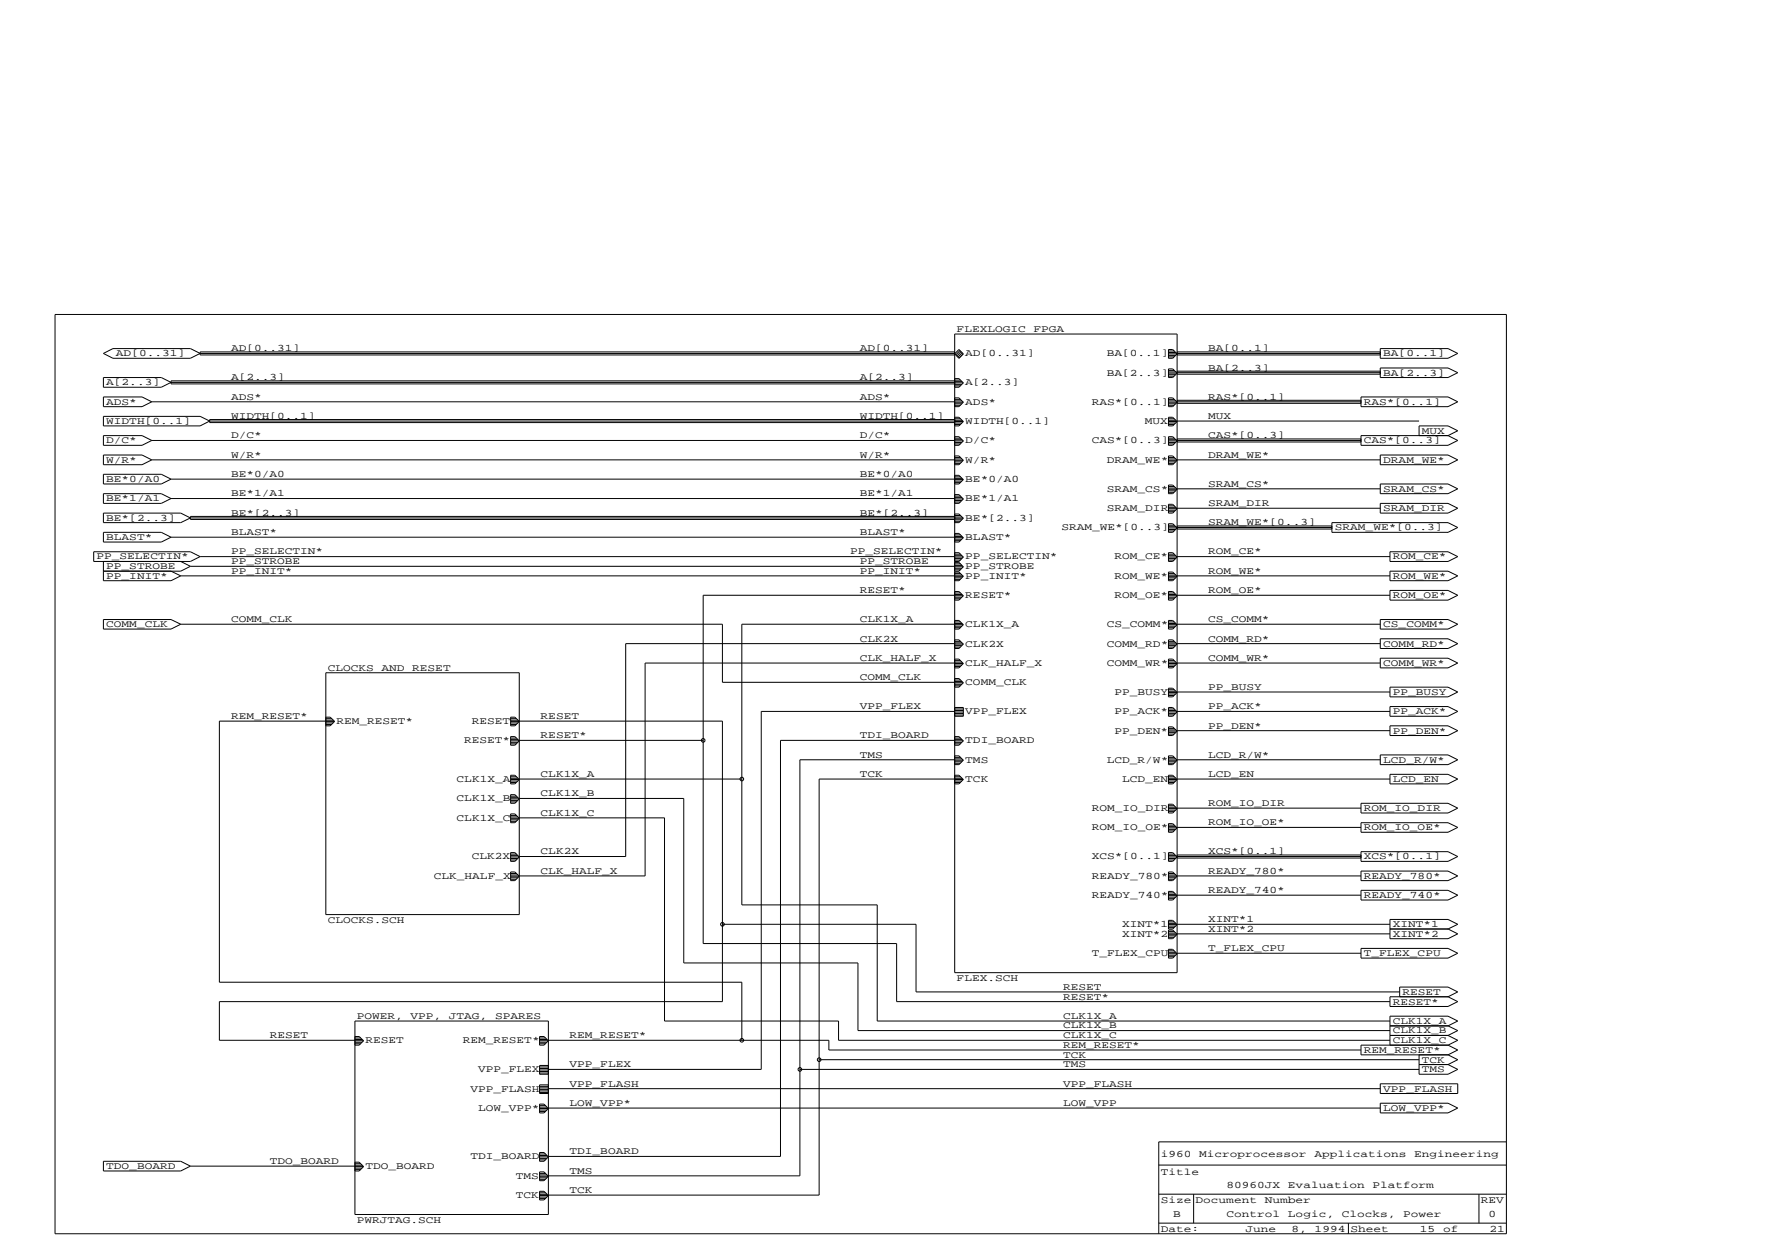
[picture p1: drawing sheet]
<svg xmlns="http://www.w3.org/2000/svg" width="297mm" height="210mm" viewBox="0 0 297 210" stroke-linecap="round" stroke-linejoin="round" font-family="sans-serif">
<g fill="none" stroke="#000" stroke-width=".17">
<path d="M9.2 52.7h243.2v154h-243.2zM17.3 59.2l1.6-.8h13l1.6 .8-1.6 .8h-13zM33.5 59.2h126.4M159.9 56h37.3v106.9h-37.3zM159.9 59h-126.4v.5h126.4M160.7 58.5l.7 .8-.7 .7-.8-.7zM160.8 58.7l-.7 .8M161 58.9l-.7 .7M161.2 59.1l-.7 .7M161.4 59.3l-.7 .7M195.8 58.5h.7l.7 .8-.7 .7h-.7zM195.8 58.8h.9"/>
<path d="M195.8 59.1h1.2M195.8 59.3h1.4M195.8 59.5h1.2M195.8 59.8h.9M197.2 59.2h34M197.2 59h34M197.2 59.5h34M231.2 58.4h11.4l1.6 .8-1.6 .8h-11.4zM17.3 63.2h9.7l1.7 .9-1.7 .8h-9.7zM17.3 66.5h6.5l1.6 .8-1.6 .8h-6.5zM17.3 69.7h16.2l1.6 .8-1.6 .8h-16.2zM17.3 73h6.5l1.6 .8-1.6 .8h-6.5z"/>
<path d="M17.3 76.2h6.5l1.6 .8-1.6 .9h-6.5zM17.3 79.5h9.7l1.7 .8-1.7 .8h-9.7zM25.4 73.8h134.5M25.4 67.3h134.5M25.4 77h134.5M28.7 64.1h131.2M35.1 70.5h124.8M159.9 63.4h.8l.7 .7M159.9 63.7h1M159.9 63.9h1.3M159.9 64.1h1.5M159.9 64.4h1.2"/>
<path d="M159.9 64.6h1M159.9 66.6h.8l.7 .8M159.9 66.9h1M159.9 67.2h1.3M159.9 67.4h1.5M159.9 67.6h1.2M159.9 67.9h1M159.9 69.9h.8l.7 .7M159.9 70.2h1M159.9 70.4h1.3M159.9 70.6h1.5M159.9 70.9h1.2"/>
<path d="M159.9 71.1h1M159.9 73.2h.8l.7 .7M159.9 73.4h1M159.9 73.7h1.3M159.9 73.9h1.5M159.9 74.1h1.2M159.9 74.4h1M159.9 76.4h.8l.7 .7M159.9 76.6h1M159.9 76.9h1.3M159.9 77.1h1.5M159.9 77.4h1.2"/>
<path d="M159.9 77.6h1M159.9 79.6h.8l.7 .7M159.9 79.9h1M159.9 63.8h-131.2v.5h131.2M159.9 70.3h-124.8v.5h124.8M161.4 67.4l-.7 .7h-.8M161.4 64.1l-.7 .8h-.8M161.4 70.6l-.7 .7h-.8M161.4 73.9l-.7 .7h-.8M161.4 77.1l-.7 .8h-.8M195.8 61.8h.7l.7 .7-.7 .7h-.7zM195.8 66.6h.7l.7 .8-.7 .7h-.7z"/>
<path d="M195.8 66.9h.9M195.8 67.2h1.2M195.8 67.4h1.4M195.8 67.6h1.2M195.8 67.9h.9M195.8 69.9h.7l.7 .7-.7 .7h-.7zM195.8 70.2h.9M195.8 70.4h1.2M195.8 70.6h1.4M195.8 70.9h1.2M195.8 71.1h.9M195.8 73.2h.7l.7 .7-.7 .7h-.7z"/>
<path d="M195.8 73.4h.9M195.8 73.7h1.2M195.8 73.9h1.4M195.8 74.1h1.2M195.8 74.4h.9M195.8 76.4h.7l.7 .7-.7 .8h-.7zM195.8 76.6h.9M195.8 76.9h1.2M195.8 77.1h1.4M195.8 77.4h1.2M195.8 77.6h.9M195.8 62.1h.9"/>
<path d="M195.8 62.3h1.2M195.8 62.5h1.4M195.8 62.8h1.2M195.8 63h.9M197.2 70.5h40.5M197.2 73.8h30.8M197.2 73.5h30.8M197.2 74h30.8M197.2 67.3h30.8M197.2 67.1h30.8M197.2 67.6h30.8M197.2 62.4h34"/>
<path d="M197.2 62.2h34M197.2 62.7h34M197.2 77h34M228 66.5h14.6l1.6 .8-1.6 .8h-14.6zM228 73h14.6l1.6 .8-1.6 .8h-14.6zM231.2 61.6h11.4l1.6 .8-1.6 .8h-11.4zM231.2 76.2h11.4l1.6 .8-1.6 .9h-11.4zM237.7 73v-1.7h4.9l1.6 .9-1.6 .8M15.7 92.4h16.2l1.6 .8-1.6 .9h-16.2zM17.3 82.7h9.7l1.7 .8-1.7 .8h-9.7zM17.3 86h13l1.6 .8-1.6 .8h-13zM17.3 89.2h9.7l1.7 .8-1.7 .8h-9.7z"/>
<path d="M17.3 94.1v3.2h11.4l1.6-.8M28.7 95.7l1.6 .8M28.7 80.3h131.2M28.7 83.5h131.2M28.7 90h131.2M30.3 94.1l1.6 .8M30.3 96.5h129.6M31.9 94.9l-1.6 .8h-13M31.9 86.8h128M31.9 94.9h128M33.5 93.2h126.4M159.9 80.1h1.3"/>
<path d="M159.9 80.3h1.5M159.9 80.6h1.2M159.9 80.8h1M159.9 82.9h.8l.7 .7M159.9 83.1h1M159.9 83.4h1.3M159.9 83.6h1.5M159.9 83.8h1.2M159.9 84.1h1M159.9 86.1h.8l.7 .7M159.9 86.4h1M159.9 86.6h1.3"/>
<path d="M159.9 86.8h1.5M159.9 87.1h1.2M159.9 87.3h1M159.9 89.4h.8l.7 .7M159.9 89.6h1M159.9 89.9h1.3M159.9 90.1h1.5M159.9 90.3h1.2M159.9 90.6h1M159.9 94.2h.8l.7 .7M159.9 94.5h1M159.9 94.7h1.3"/>
<path d="M159.9 94.9h1.5M159.9 95.2h1.2M159.9 95.5h1M159.9 99.1h.8l.7 .7M159.9 99.3h1M159.9 99.6h1.3M159.9 99.8h1.5M159.9 92.6h.8l.7 .7M159.9 92.8h1M159.9 93.1h1.3M159.9 93.3h1.5M159.9 93.6h1.2"/>
<path d="M159.9 93.8h1M159.9 95.8h.8l.7 .7M159.9 96.1h1M159.9 96.3h1.3M159.9 96.5h1.5M159.9 96.8h1.2M159.9 97.1h1M159.9 86.5h-128v.5h128M159.9 99.7h-42.1v58.4h32.4v9.7h82.7M161.4 80.3l-.7 .8h-.8M161.4 83.6l-.7 .7h-.8M161.4 86.8l-.7 .8h-.8"/>
<path d="M161.4 90.1l-.7 .7h-.8M161.4 94.9l-.7 .8h-.8M161.4 99.8l-.7 .7h-.8M161.4 93.3l-.7 .8h-.8M161.4 96.5l-.7 .8h-.8M195.8 99.1h.7l.7 .7-.7 .7h-.7zM195.8 99.3h.9M195.8 99.6h1.2M195.8 99.8h1.4M195.8 81.3h.7l.7 .7-.7 .7h-.7zM195.8 84.5h.7l.7 .7-.7 .8h-.7zM195.8 87.7h.7l.7 .7-.7 .8h-.7z"/>
<path d="M195.8 92.6h.7l.7 .7-.7 .8h-.7zM195.8 95.8h.7l.7 .7-.7 .8h-.7zM195.8 81.5h.9M195.8 81.8h1.2M195.8 82h1.4M195.8 82.2h1.2M195.8 82.5h.9M195.8 84.7h.9M195.8 85h1.2M195.8 85.2h1.4M195.8 85.5h1.2M195.8 85.7h.9"/>
<path d="M195.8 88h.9M195.8 88.2h1.2M195.8 88.4h1.4M195.8 88.7h1.2M195.8 89h.9M195.8 92.8h.9M195.8 93.1h1.2M195.8 93.3h1.4M195.8 93.6h1.2M195.8 93.8h.9M195.8 96.1h.9M195.8 96.3h1.2"/>
<path d="M195.8 96.5h1.4M195.8 96.8h1.2M195.8 97.1h.9M197.2 88.4h25.9M197.2 88.1h25.9M197.2 88.6h25.9M197.2 93.2h35.7M197.2 96.5h35.7M197.2 99.7h35.7M197.2 85.1h34M197.2 81.9h34M223.1 87.6h19.5l1.6 .8-1.6 .8h-19.5z"/>
<path d="M231.2 81.1h11.4l1.6 .8-1.6 .8h-11.4zM231.2 84.3h11.4l1.6 .8-1.6 .9h-11.4zM232.9 95.7h9.7l1.6 .8-1.6 .8h-9.7zM232.9 98.9h9.7l1.6 .8-1.6 .8h-9.7zM232.9 92.4h9.7l1.6 .8-1.6 .9h-9.7zM17.3 103.8h11.4l1.6 .8-1.6 .8h-11.4zM30.3 104.6h90.7v9.7h38.9M54.6 112.7h32.4v40.5h-32.4zM159.9 100.1h1.2M159.9 100.3h1M159.9 103.9h.8l.7 .7M159.9 104.2h1"/>
<path d="M159.9 104.4h1.3M159.9 104.6h1.5M159.9 104.9h1.2M159.9 105.2h1M159.9 107.2h.8l.7 .7M159.9 107.4h1M159.9 107.7h1.3M159.9 107.9h1.5M159.9 108.2h1.2M159.9 108.4h1M159.9 110.4h.8l.7 .8M159.9 110.7h1"/>
<path d="M159.9 110.9h1.3M159.9 111.2h1.5M159.9 111.4h1.2M159.9 111.7h1M159.9 113.7h.8l.7 .7M159.9 113.9h1M159.9 114.2h1.3M159.9 114.4h1.5M159.9 114.6h1.2M159.9 114.9h1M159.9 118.5h1.5v1.5h-1.5M159.9 118.8h1.5"/>
<path d="M159.9 119h1.5M159.9 119.3h1.5M159.9 119.5h1.5M159.9 119.8h1.5M159.9 104.6h-35.6v47h22.7v19.4h85.9M159.9 107.8h-55.1v35.7h-17.8M159.9 119.2h-32.4v59.9h-35.6M159.9 111.1h-51.8v35.6h-21.1M161.4 104.6l-.7 .8h-.8M161.4 107.9l-.7 .7h-.8M161.4 111.2l-.7 .7h-.8M161.4 114.4l-.7 .7h-.8"/>
<path d="M195.8 100.1h1.2M195.8 100.3h.9M195.8 103.9h.7l.7 .7-.7 .8h-.7zM195.8 104.2h.9M195.8 104.4h1.2M195.8 104.6h1.4M195.8 104.9h1.2M195.8 105.2h.9M195.8 107.2h.7l.7 .7-.7 .7h-.7zM195.8 107.4h.9M195.8 107.7h1.2M195.8 107.9h1.4"/>
<path d="M195.8 108.2h1.2M195.8 108.4h.9M195.8 110.4h.7l.7 .8-.7 .7h-.7zM195.8 110.7h.9M195.8 110.9h1.2M195.8 111.2h1.4M195.8 111.4h1.2M195.8 111.7h.9M195.8 118.5h.7l.7 .8-.7 .7h-.7zM195.8 118.8h.9M195.8 119h1.2M195.8 115.3h.7l.7 .7-.7 .7h-.7z"/>
<path d="M195.8 115.5h.9M195.8 115.8h1.2M195.8 116h1.4M195.8 116.3h1.2M195.8 116.5h.9M195.8 119.3h1.4M195.8 119.5h1.2M195.8 119.8h.9M197.2 104.6h34M197.2 119.2h35.7M197.2 111.1h34M197.2 107.8h34"/>
<path d="M197.2 115.9h35.7M231.2 103.8h11.4l1.6 .8-1.6 .8h-11.4zM231.2 107h11.4l1.6 .8-1.6 .8h-11.4zM231.2 110.3h11.4l1.6 .8-1.6 .8h-11.4zM232.9 115.1h9.7l1.6 .8-1.6 .8h-9.7zM232.9 118.4h9.7l1.6 .8-1.6 .8h-9.7zM54.6 120.1h.7l.8 .8M54.6 120.4h1M54.6 120.7h1.2M54.6 120.9h1.5M54.6 121.1h1.2M54.6 121.4h.9"/>
<path d="M54.6 120.8h-17.8v43.7h87.5v9.8M56.1 120.9l-.8 .7h-.7M85.5 123.4h.8l.7 .7-.7 .7h-.8zM85.5 123.6h1M85.5 123.9h1.3M85.5 124.1h1.5M85.5 124.4h1.2M85.5 124.6h1M85.5 129.9h.8l.7 .7-.7 .7h-.8zM85.5 130.1h1M85.5 130.4h1.3M85.5 130.6h1.5"/>
<path d="M85.5 130.8h1.2M85.5 131.1h1M85.5 120.1h.8l.7 .8-.7 .7h-.8zM85.5 120.4h1M85.5 120.7h1.3M85.5 120.9h1.5M85.5 121.1h1.2M85.5 121.4h1M85.5 133.1h.8l.7 .7-.7 .8h-.8zM85.5 136.3h.8l.7 .8-.7 .7h-.8zM85.5 133.4h1M85.5 133.6h1.3"/>
<path d="M85.5 133.8h1.5M85.5 134.1h1.2M85.5 134.3h1M85.5 136.6h1M85.5 136.9h1.3M85.5 137.1h1.5M85.5 137.3h1.2M85.5 137.6h1M87 137h24.3v34h29.2v3.3h92.4M87 120.8h34v47h-84.2v6.5h22.7M87 124h30.8M87 130.5h37.3"/>
<path d="M87 133.8h27.6v27.5h29.1v11.3h89.2M159.9 123.4h.8l.7 .7M159.9 123.6h1M159.9 123.9h1.3M159.9 124.1h1.5M159.9 124.4h1.2M159.9 124.6h1M159.9 126.6h.8l.7 .8M159.9 126.9h1M159.9 127.1h1.3M159.9 127.4h1.5M159.9 127.6h1.2"/>
<path d="M159.9 127.9h1M159.9 129.9h.8l.7 .7M159.9 130.1h1M159.9 130.4h1.3M159.9 130.6h1.5M159.9 130.8h1.2M159.9 131.1h1M159.9 124h-29.1v69.7h-38.9M159.9 130.5h-22.7v69.7h-45.3M159.9 127.3h-25.9v69.7h-42.1M161.4 124.1l-.7 .7h-.8M161.4 127.4l-.7 .7h-.8"/>
<path d="M161.4 130.6l-.7 .7h-.8M195.8 126.6h.7l.7 .8-.7 .7h-.7zM195.8 126.9h.9M195.8 127.1h1.2M195.8 127.4h1.4M195.8 127.6h1.2M195.8 127.9h.9M195.8 129.9h.7l.7 .7-.7 .7h-.7zM195.8 130.1h.9M195.8 130.4h1.2M195.8 130.6h1.4M195.8 130.8h1.2"/>
<path d="M195.8 131.1h.9M195.8 121.8h.7l.7 .7-.7 .7h-.7zM195.8 134.7h.7l.7 .8-.7 .7h-.7zM195.8 138h.7l.7 .7-.7 .7h-.7zM195.8 122h.9M195.8 122.3h1.2M195.8 122.5h1.4M195.8 122.7h1.2M195.8 123h.9M195.8 135h.9M195.8 135.2h1.2M195.8 135.5h1.4"/>
<path d="M195.8 135.7h1.2M195.8 136h.9M195.8 138.2h.9M195.8 138.5h1.2M195.8 138.7h1.4M195.8 138.9h1.2M195.8 139.2h.9M197.2 130.5h35.7M197.2 127.3h34M197.2 138.6h30.8M197.2 135.4h30.8M197.2 122.4h35.7"/>
<path d="M228 134.6h14.6l1.6 .8-1.6 .8h-14.6zM228 137.8h14.6l1.6 .8-1.6 .8h-14.6zM231.2 126.5h11.4l1.6 .8-1.6 .8h-11.4zM232.9 129.7h9.7l1.6 .8-1.6 .8h-9.7zM232.9 121.6h9.7l1.6 .8-1.6 .8h-9.7zM85.5 146.1h.8l.7 .7-.7 .7h-.8zM85.5 146.3h1M85.5 146.6h1.3M85.5 146.8h1.5M85.5 147h1.2M85.5 147.3h1M85.5 142.8h.8l.7 .8-.7 .7h-.8z"/>
<path d="M85.5 143.1h1M85.5 143.3h1.3M85.5 143.6h1.5M85.5 143.8h1.2M85.5 144.1h1M121 154.8h32.5v11.4h81M195.8 142.8h.7l.7 .8-.7 .7h-.7zM195.8 146.1h.7l.7 .7-.7 .7h-.7zM195.8 149.3h.7l.7 .7-.7 .8h-.7zM195.8 154.2h.7l.7 .7-.7 .7h-.7zM195.8 155.8h.7l.7 .7-.7 .8h-.7zM195.8 159h.7l.7 .8-.7 .7h-.7z"/>
<path d="M195.8 159.3h.9M195.8 159.5h1.2M195.8 159.8h1.4M195.8 154.4h.9M195.8 154.7h1.2M195.8 154.9h1.4M195.8 155.1h1.2M195.8 155.4h.9M195.8 149.6h.9M195.8 149.8h1.2M195.8 150h1.4M195.8 150.3h1.2"/>
<path d="M195.8 150.5h.9M195.8 146.3h.9M195.8 146.6h1.2M195.8 146.8h1.4M195.8 147h1.2M195.8 147.3h.9M195.8 143.1h.9M195.8 143.3h1.2M195.8 143.6h1.4M195.8 143.8h1.2M195.8 144.1h.9M195.8 156.1h.9"/>
<path d="M195.8 156.3h1.2M195.8 156.5h1.4M195.8 156.8h1.2M195.8 157h.9M197.2 143.5h30.8M197.2 143.2h30.8M197.2 143.7h30.8M197.2 146.7h30.8M197.2 154.8h35.7M197.2 159.7h30.8M197.2 156.4h35.7M197.2 150h30.8"/>
<path d="M228 142.7h14.6l1.6 .8-1.6 .8h-14.6zM228 145.9h14.6l1.6 .8-1.6 .8h-14.6zM228 149.1h14.6l1.6 .9-1.6 .8h-14.6zM228 158.9h14.6l1.6 .8-1.6 .8h-14.6zM232.9 155.6h9.7M232.9 154h9.7l1.6 .8-1.6 .8 1.6 .8-1.6 .9h-9.7zM59.5 171h32.4v32.5h-32.4zM59.5 173.6h.7l.7 .7M59.5 173.9h.9M59.5 174.1h1.2M59.5 174.3h1.4M59.5 174.6h1.2"/>
<path d="M59.5 174.9h.9M60.9 174.3l-.7 .8h-.7M90.4 173.6h.7l.8 .7-.8 .8h-.7zM90.4 173.9h1M90.4 174.1h1.2M90.4 174.3h1.5M90.4 174.6h1.2M90.4 174.9h1M90.4 178.7h1.5M90.4 179h1.5M90.4 179.2h1.5M90.4 179.5h1.5"/>
<path d="M90.4 179.8h1.5M91.9 178.5h-1.5v1.5h1.5M91.9 174.3h47v1.6h89.1M134 179.1h103.7M137.2 177.5h100.5M195.8 160h1.2M195.8 160.3h.9M232.9 167h9.7l1.6 .8-1.6 .8h-9.7zM232.9 171.9h9.7M232.9 173.5h9.7M234.5 167v-1.6h8.1l1.6 .8-1.6 .8M237.7 176.7v3.3h4.9l1.6-.9-1.6-.8"/>
<path d="M237.7 178.3h4.9M242.6 175.1h-14.6v1.6h14.6M242.6 171.9l1.6-.9-1.6-.8h-9.7v4.9M242.6 171.9l1.6 .7-1.6 .9M242.6 173.5l1.6 .8-1.6 .8M242.6 176.7l1.6 .8-1.6 .8M242.6 175.1l1.6 .8-1.6 .8M17.3 194.5h13l1.6 .9-1.6 .8h-13zM31.9 195.4h27.6M59.5 194.7h.7l.7 .7M59.5 194.9h.9M59.5 195.2h1.2"/>
<path d="M59.5 195.4h1.4M59.5 195.7h1.2M59.5 195.9h.9M60.9 195.4l-.7 .8h-.7M90.4 193.1h.7l.8 .7-.8 .7h-.7zM90.4 185h.7l.8 .7-.8 .7h-.7zM90.4 196.3h.7l.8 .8-.8 .7h-.7zM90.4 199.6h.7l.8 .7-.8 .7h-.7zM90.4 199.8h1M90.4 196.6h1M90.4 196.8h1.2M90.4 197.1h1.5"/>
<path d="M90.4 197.3h1.2M90.4 197.6h1M90.4 193.3h1M90.4 193.6h1.2M90.4 193.8h1.5M90.4 194.1h1.2M90.4 194.3h1M90.4 182h1.5M90.4 182.2h1.5M90.4 182.5h1.5M90.4 182.8h1.5M90.4 183h1.5"/>
<path d="M90.4 185.2h1M90.4 185.5h1.2M90.4 185.7h1.5M90.4 186h1.2M90.4 186.2h1M91.9 181.7h-1.5v1.5h1.5M91.9 185.6h139.3M91.9 182.4h139.3M194.1 195.2h58.2M231.2 181.6h13v1.6h-13zM231.2 184.8h11.4l1.6 .8-1.6 .8h-11.4zM252.3 191.3h-58.2v15.4"/>
<path d="M90.4 200.1h1.2M90.4 200.3h1.5M90.4 200.5h1.2M90.4 200.8h1M194.1 204.9h58.2M194.1 200.1h58.2M200 200.1v4.8M225.9 204.9v1.8M247.8 200.1v4.8"/>
<circle cx="117.8" cy="124" r=".3"/>
<circle cx="124.3" cy="130.5" r=".3"/>
<circle cx="121" cy="154.8" r=".3"/>
<circle cx="124.3" cy="174.3" r=".3"/>
<circle cx="134" cy="179.1" r=".3"/>
<circle cx="137.2" cy="177.5" r=".3"/>
</g>
<g font-size="1.7">
<text x="19.4" y="59.7">AD[0..31]</text>
<text x="38.7" y="58.9">AD[0..31]</text>
<text x="144" y="58.9">AD[0..31]</text>
<text x="160.3" y="55.6">FLEXLOGIC</text>
<text x="161.7" y="59.7">AD[0..31]</text>
<text x="173.1" y="55.6">FPGA</text>
<text x="185.4" y="59.7">BA[0..1]</text>
<text x="202.4" y="58.9">BA[0..1]</text>
<text x="231.7" y="59.7">BA[0..1]</text>
<text x="17.8" y="64.5">A[2..3]</text>
<text x="38.7" y="63.7">A[2..3]</text>
<text x="144" y="63.7">A[2..3]</text>
<text x="161.7" y="64.5">A[2..3]</text>
<text x="185.4" y="62.9">BA[2..3]</text>
<text x="202.4" y="62.1">BA[2..3]</text>
<text x="231.7" y="62.9">BA[2..3]</text>
<text x="17.8" y="67.8">ADS*</text>
<text x="17.8" y="71">WIDTH[0..1]</text>
<text x="38.7" y="67">ADS*</text>
<text x="38.7" y="70.2">WIDTH[0..1]</text>
<text x="144" y="67">ADS*</text>
<text x="144" y="70.2">WIDTH[0..1]</text>
<text x="161.7" y="67.8">ADS*</text>
<text x="161.7" y="71">WIDTH[0..1]</text>
<text x="182.9" y="67.8">RAS*[0..1]</text>
<text x="191.8" y="71">MUX</text>
<text x="202.4" y="67">RAS*[0..1]</text>
<text x="202.4" y="70.2">MUX</text>
<text x="228.5" y="67.8">RAS*[0..1]</text>
<text x="17.8" y="74.3">D/C*</text>
<text x="17.8" y="77.5">W/R*</text>
<text x="38.7" y="73.4">D/C*</text>
<text x="38.7" y="76.7">W/R*</text>
<text x="144" y="73.4">D/C*</text>
<text x="144" y="76.7">W/R*</text>
<text x="161.7" y="74.3">D/C*</text>
<text x="161.7" y="77.5">W/R*</text>
<text x="182.9" y="74.3">CAS*[0..3]</text>
<text x="185.4" y="77.5">DRAM_WE*</text>
<text x="202.4" y="73.4">CAS*[0..3]</text>
<text x="202.4" y="76.7">DRAM_WE*</text>
<text x="228.5" y="74.3">CAS*[0..3]</text>
<text x="231.7" y="77.5">DRAM_WE*</text>
<text x="238.2" y="72.6">MUX</text>
<text x="17.8" y="80.7">BE*0/A0</text>
<text x="17.8" y="84">BE*1/A1</text>
<text x="38.7" y="79.9">BE*0/A0</text>
<text x="38.7" y="83.2">BE*1/A1</text>
<text x="144" y="79.9">BE*0/A0</text>
<text x="144" y="83.2">BE*1/A1</text>
<text x="161.7" y="80.7">BE*0/A0</text>
<text x="161.7" y="84">BE*1/A1</text>
<text x="185.4" y="82.4">SRAM_CS*</text>
<text x="202.4" y="81.5">SRAM_CS*</text>
<text x="231.7" y="82.4">SRAM_CS*</text>
<text x="17.8" y="87.2">BE*[2..3]</text>
<text x="38.7" y="86.4">BE*[2..3]</text>
<text x="38.7" y="89.6">BLAST*</text>
<text x="144" y="86.4">BE*[2..3]</text>
<text x="144" y="89.6">BLAST*</text>
<text x="161.7" y="87.2">BE*[2..3]</text>
<text x="177.8" y="88.8">SRAM_WE*[0..3]</text>
<text x="185.4" y="85.6">SRAM_DIR</text>
<text x="202.4" y="84.8">SRAM_DIR</text>
<text x="202.4" y="88">SRAM_WE*[0..3]</text>
<text x="223.6" y="88.8">SRAM_WE*[0..3]</text>
<text x="231.7" y="85.6">SRAM_DIR</text>
<text x="16.2" y="93.7">PP_SELECTIN*</text>
<text x="17.8" y="90.5">BLAST*</text>
<text x="17.8" y="95.4">PP_STROBE</text>
<text x="38.7" y="94.5">PP_STROBE</text>
<text x="38.7" y="92.9">PP_SELECTIN*</text>
<text x="142.4" y="92.9">PP_SELECTIN*</text>
<text x="144" y="94.5">PP_STROBE</text>
<text x="161.7" y="90.5">BLAST*</text>
<text x="161.7" y="95.4">PP_STROBE</text>
<text x="161.7" y="93.7">PP_SELECTIN*</text>
<text x="186.7" y="93.7">ROM_CE*</text>
<text x="202.4" y="92.9">ROM_CE*</text>
<text x="233.3" y="93.7">ROM_CE*</text>
<text x="17.8" y="97">PP_INIT*</text>
<text x="38.7" y="96.1">PP_INIT*</text>
<text x="144" y="99.4">RESET*</text>
<text x="144" y="96.1">PP_INIT*</text>
<text x="161.7" y="100.2">RESET*</text>
<text x="161.7" y="97">PP_INIT*</text>
<text x="186.7" y="97">ROM_WE*</text>
<text x="186.7" y="100.2">ROM_OE*</text>
<text x="202.4" y="99.4">ROM_OE*</text>
<text x="202.4" y="96.1">ROM_WE*</text>
<text x="233.3" y="100.2">ROM_OE*</text>
<text x="233.3" y="97">ROM_WE*</text>
<text x="17.8" y="105.1">COMM_CLK</text>
<text x="38.7" y="104.2">COMM_CLK</text>
<text x="144" y="104.2">CLK1X_A</text>
<text x="144" y="107.5">CLK2X</text>
<text x="161.7" y="105.1">CLK1X_A</text>
<text x="185.4" y="105.1">CS_COMM*</text>
<text x="202.4" y="107.5">COMM_RD*</text>
<text x="202.4" y="104.2">CS_COMM*</text>
<text x="231.7" y="105.1">CS_COMM*</text>
<text x="54.9" y="112.4">CLOCKS</text>
<text x="63.9" y="112.4">AND</text>
<text x="69.1" y="112.4">RESET</text>
<text x="144" y="110.7">CLK_HALF_X</text>
<text x="144" y="113.9">COMM_CLK</text>
<text x="161.7" y="108.3">CLK2X</text>
<text x="161.7" y="111.6">CLK_HALF_X</text>
<text x="185.4" y="108.3">COMM_RD*</text>
<text x="185.4" y="111.6">COMM_WR*</text>
<text x="202.4" y="110.7">COMM_WR*</text>
<text x="231.7" y="108.3">COMM_RD*</text>
<text x="231.7" y="111.6">COMM_WR*</text>
<text x="144" y="118.8">VPP_FLEX</text>
<text x="161.7" y="114.8">COMM_CLK</text>
<text x="161.7" y="119.7">VPP_FLEX</text>
<text x="186.7" y="116.4">PP_BUSY</text>
<text x="186.7" y="119.7">PP_ACK*</text>
<text x="202.4" y="115.6">PP_BUSY</text>
<text x="202.4" y="118.8">PP_ACK*</text>
<text x="233.3" y="116.4">PP_BUSY</text>
<text x="233.3" y="119.7">PP_ACK*</text>
<text x="38.7" y="120.4">REM_RESET*</text>
<text x="56.4" y="121.3">REM_RESET*</text>
<text x="77.8" y="124.5">RESET*</text>
<text x="79" y="121.3">RESET</text>
<text x="90.6" y="120.4">RESET</text>
<text x="90.6" y="123.7">RESET*</text>
<text x="144" y="123.7">TDI_BOARD</text>
<text x="161.7" y="124.5">TDI_BOARD</text>
<text x="186.7" y="122.9">PP_DEN*</text>
<text x="202.4" y="122">PP_DEN*</text>
<text x="233.3" y="122.9">PP_DEN*</text>
<text x="76.5" y="131">CLK1X_A</text>
<text x="90.6" y="130.1">CLK1X_A</text>
<text x="144" y="126.9">TMS</text>
<text x="144" y="130.1">TCK</text>
<text x="161.7" y="127.8">TMS</text>
<text x="161.7" y="131">TCK</text>
<text x="185.4" y="127.8">LCD_R/W*</text>
<text x="188" y="131">LCD_EN</text>
<text x="202.4" y="126.9">LCD_R/W*</text>
<text x="202.4" y="130.1">LCD_EN</text>
<text x="231.7" y="127.8">LCD_R/W*</text>
<text x="233.3" y="131">LCD_EN</text>
<text x="76.5" y="134.2">CLK1X_B</text>
<text x="76.5" y="137.5">CLK1X_C</text>
<text x="90.6" y="133.4">CLK1X_B</text>
<text x="90.6" y="136.7">CLK1X_C</text>
<text x="182.9" y="135.9">ROM_IO_DIR</text>
<text x="202.4" y="135">ROM_IO_DIR</text>
<text x="228.5" y="135.9">ROM_IO_DIR</text>
<text x="79" y="144">CLK2X</text>
<text x="90.6" y="143.1">CLK2X</text>
<text x="182.9" y="139.1">ROM_IO_OE*</text>
<text x="182.9" y="144">XCS*[0..1]</text>
<text x="202.4" y="138.3">ROM_IO_OE*</text>
<text x="202.4" y="143.1">XCS*[0..1]</text>
<text x="228.5" y="139.1">ROM_IO_OE*</text>
<text x="228.5" y="144">XCS*[0..1]</text>
<text x="72.7" y="147.2">CLK_HALF_X</text>
<text x="90.6" y="146.4">CLK_HALF_X</text>
<text x="182.9" y="147.2">READY_780*</text>
<text x="202.4" y="146.4">READY_780*</text>
<text x="202.4" y="149.6">READY_740*</text>
<text x="228.5" y="147.2">READY_780*</text>
<text x="54.9" y="154.7">CLOCKS.SCH</text>
<text x="182.9" y="150.4">READY_740*</text>
<text x="188" y="155.3">XINT*1</text>
<text x="202.4" y="154.5">XINT*1</text>
<text x="228.5" y="150.4">READY_740*</text>
<text x="233.3" y="155.3">XINT*1</text>
<text x="182.9" y="160.2">T_FLEX_CPU</text>
<text x="188" y="156.9">XINT*2</text>
<text x="202.4" y="159.3">T_FLEX_CPU</text>
<text x="202.4" y="156.1">XINT*2</text>
<text x="228.5" y="160.2">T_FLEX_CPU</text>
<text x="233.3" y="156.9">XINT*2</text>
<text x="160.3" y="164.4">FLEX.SCH</text>
<text x="178.1" y="167.4">RESET*</text>
<text x="178.1" y="165.8">RESET</text>
<text x="235" y="166.6">RESET</text>
<text x="45.2" y="173.9">RESET</text>
<text x="59.8" y="170.7">POWER,</text>
<text x="68.8" y="170.7">VPP,</text>
<text x="75.2" y="170.7">JTAG,</text>
<text x="82.9" y="170.7">SPARES</text>
<text x="95.4" y="173.9">REM_RESET*</text>
<text x="178.1" y="172.3">CLK1X_B</text>
<text x="178.1" y="173.9">CLK1X_C</text>
<text x="178.1" y="170.7">CLK1X_A</text>
<text x="233.3" y="168.3">RESET*</text>
<text x="233.3" y="173.1">CLK1X_B</text>
<text x="233.3" y="171.5">CLK1X_A</text>
<text x="61.2" y="174.8">RESET</text>
<text x="77.5" y="174.8">REM_RESET*</text>
<text x="80.1" y="179.6">VPP_FLEX</text>
<text x="95.4" y="178.8">VPP_FLEX</text>
<text x="178.1" y="178.8">TMS</text>
<text x="178.1" y="177.2">TCK</text>
<text x="178.1" y="175.5">REM_RESET*</text>
<text x="228.5" y="176.4">REM_RESET*</text>
<text x="233.3" y="174.8">CLK1X_C</text>
<text x="238.2" y="179.6">TMS</text>
<text x="238.2" y="178">TCK</text>
<text x="78.8" y="182.9">VPP_FLASH</text>
<text x="95.4" y="182">VPP_FLASH</text>
<text x="95.4" y="185.3">LOW_VPP*</text>
<text x="178.1" y="182">VPP_FLASH</text>
<text x="178.1" y="185.3">LOW_VPP</text>
<text x="231.7" y="182.9">VPP_FLASH</text>
<text x="80.1" y="186.1">LOW_VPP*</text>
<text x="231.7" y="186.1">LOW_VPP*</text>
<text x="17.8" y="195.8">TDO_BOARD</text>
<text x="45.2" y="195">TDO_BOARD</text>
<text x="61.2" y="195.8">TDO_BOARD</text>
<text x="78.8" y="194.2">TDI_BOARD</text>
<text x="86.4" y="197.5">TMS</text>
<text x="95.4" y="193.4">TDI_BOARD</text>
<text x="95.4" y="196.6">TMS</text>
<text x="194.5" y="196.8">Title</text>
<text x="194.5" y="193.9">i960</text>
<text x="200.9" y="193.9">Microprocessor</text>
<text x="220.2" y="193.9">Applications</text>
<text x="236.9" y="193.9">Engineering</text>
<text x="86.4" y="200.7">TCK</text>
<text x="95.4" y="199.8">TCK</text>
<text x="194.5" y="201.5">Size Document</text>
<text x="196.6" y="203.9">B</text>
<text x="205.5" y="199.1">80960JX</text>
<text x="205.5" y="203.9">Control</text>
<text x="211.9" y="201.5">Number</text>
<text x="215.8" y="199.1">Evaluation</text>
<text x="215.8" y="203.9">Logic,</text>
<text x="224.8" y="203.9">Clocks,</text>
<text x="229.9" y="199.1">Platform</text>
<text x="235.1" y="203.9">Power</text>
<text x="248.1" y="201.5">REV</text>
<text x="249.4" y="203.9">0</text>
<text x="59.8" y="204.9">PWRJTAG.SCH</text>
<text x="194.5" y="206.4">Date:</text>
<text x="208.7" y="206.4">June</text>
<text x="216.4" y="206.4">8,</text>
<text x="220.3" y="206.4">1994 Sheet</text>
<text x="237.9" y="206.4">15</text>
<text x="241.8" y="206.4">of</text>
<text x="249.5" y="206.4">21</text>
</g>
</svg>
